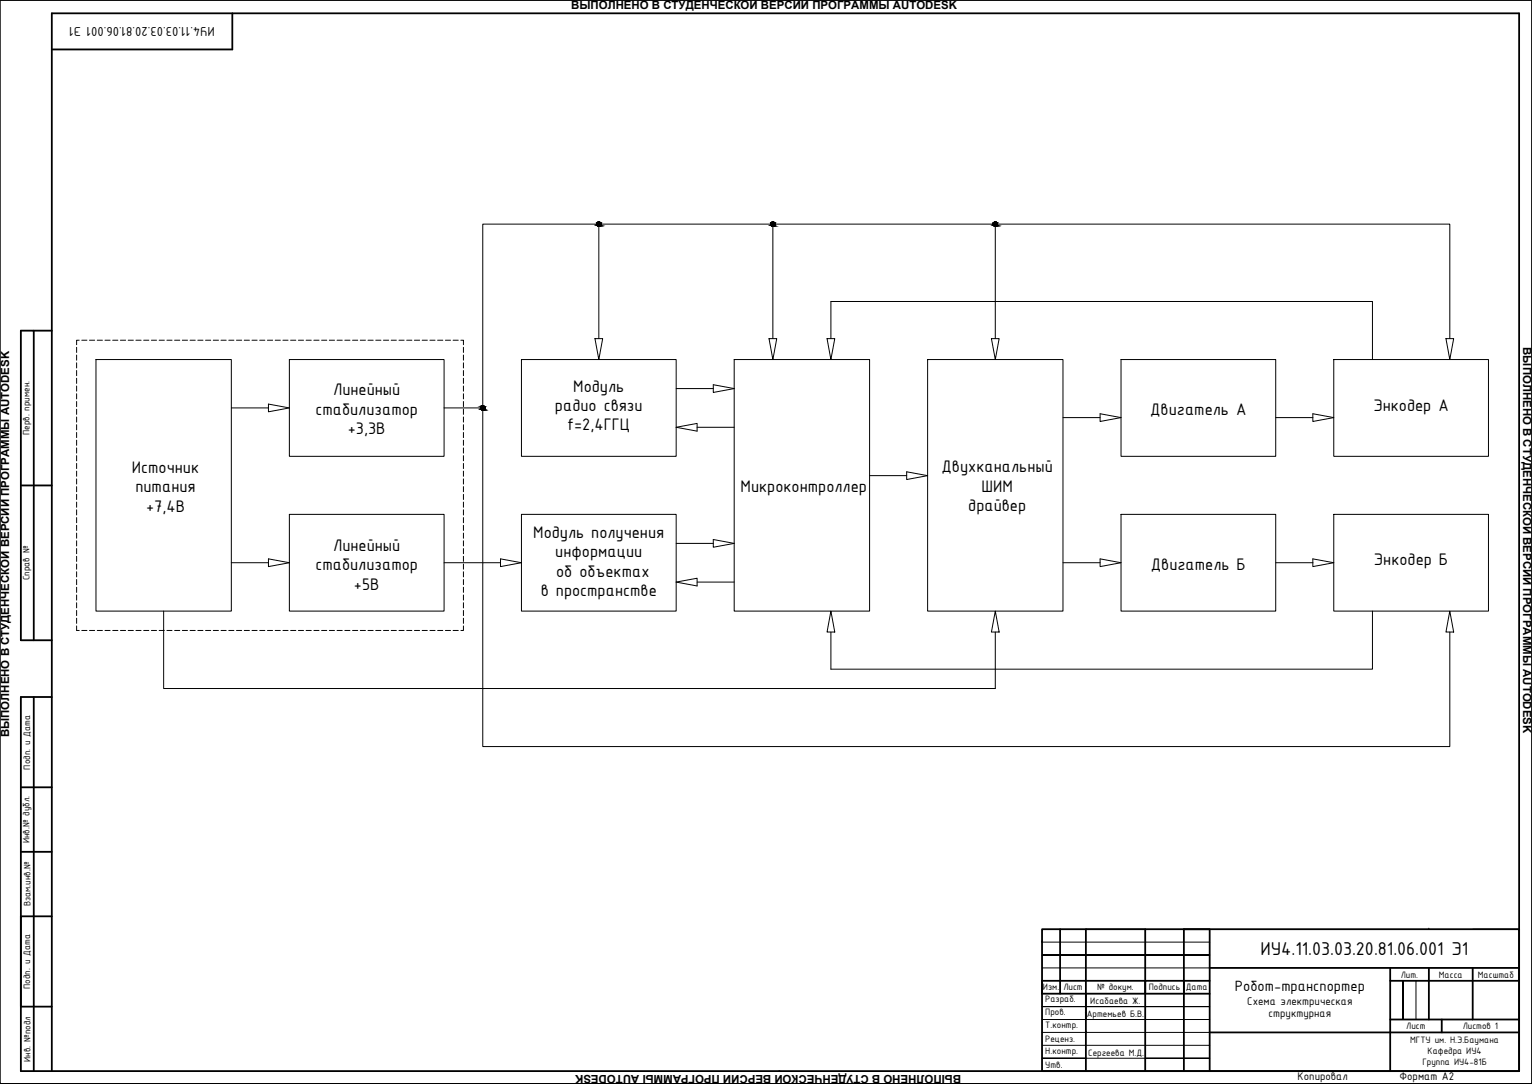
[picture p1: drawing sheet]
<svg xmlns="http://www.w3.org/2000/svg" width="594mm" height="420mm" viewBox="0 0 594 420" stroke-linecap="round" stroke-linejoin="round" font-family="sans-serif">
<!-- layer: border -->
<g fill="none" stroke="#000" stroke-width=".39">
<path d="M594.1 .2h-594v420M594.1 .2v420M594.1 .2v420h-594M404.1 365.2h65M404.1 375.2h65M469.1 370.2h-65h65M404.1 395.2h65M469.1 390.2h-65h65M544.1 380.2v15M549.1 380.2v15M404.1 405.2h65M404.1 400.2h65"/>
<path d="M421.1 410.2h-17h65h-25M.1 420.2h594h-594M.1 420.2h594zM.1 420.2h.1M594.1 420.2h.1"/>
</g>
<!-- layer: Sheet -->
<g fill="none" stroke="#000" stroke-width=".39">
<path d="M232.2 86.9v44.4M299.7 86.9v44.4M386 86.9v44.4M29.7 134.6v2M29.7 137.6v2M30.7 131.9h-1v1.7M31.7 131.9h2M34.7 131.9h2M37.2 139.4h52.5v97.5h-52.5zM37.7 131.9h2M40.7 131.9h2M43.7 131.9h2"/>
<path d="M46.7 131.9h2M49.7 131.9h2M52.7 131.9h2M55.7 131.9h2M58.7 131.9h2M61.7 131.9h2M64.7 131.9h2M67.7 131.9h2M70.7 131.9h2M73.7 131.9h2M76.7 131.9h2M79.7 131.9h2"/>
<path d="M82.7 131.9h2M85.7 131.9h2M88.7 131.9h2M91.7 131.9h2M94.7 131.9h2M97.7 131.9h2M100.7 131.9h2M103.7 131.9h2M106.7 131.9h2M109.7 131.9h2M112.2 139.4h60v37.5h-60zM112.7 131.9h2"/>
<path d="M115.7 131.9h2M118.7 131.9h2M121.7 131.9h2M124.7 131.9h2M127.7 131.9h2M130.7 131.9h2M133.7 131.9h2M136.7 131.9h2M139.7 131.9h2M142.7 131.9h2M145.7 131.9h2M148.7 131.9h2"/>
<path d="M151.7 131.9h2M154.7 131.9h2M157.7 131.9h2M160.7 131.9h2M163.7 131.9h2M166.7 131.9h2M169.7 131.9h2M172.7 131.9h2M175.7 131.9h2M178.7 131.9h1v1.7M179.7 134.6v2M179.7 137.6v2"/>
<path d="M202.2 139.4h60v37.5h-60zM230.7 131.3h3l-1.5 8.1zM284.7 139.4h52.5v97.5h-52.5zM298.2 131.3h3l-1.5 8.1zM320.7 131.3h3l-1.5 8.1zM322.2 131.3v-14.4h210v22.5M359.7 139.4h52.5v97.5h-52.5zM384.5 131.3h2.9l-1.4 8.1zM434.7 139.4h60v37.5h-60zM517.2 139.4h60v37.5h-60zM560.7 131.3h3l-1.5 8.1zM562.2 131.3v-44.4h-375v71.2"/>
<path d="M29.7 140.6v2M29.7 143.6v2M29.7 146.6v2M29.7 149.6v2M29.7 152.6v2M29.7 155.6v2M29.7 158.6v2M89.7 158.1h14.4M104.1 156.6l8.1 1.5-8.1 1.5zM172.2 158.1h15M179.7 140.6v2M179.7 143.6v2"/>
<path d="M179.7 146.6v2M179.7 149.6v2M179.7 152.6v2M179.7 155.6v2M179.7 158.6v2M187.2 158.1v131.3h375v-44.4M262.2 150.6h14.4M276.6 149.1l8.1 1.5-8.1 1.5zM29.7 161.6v2M29.7 164.6v2M29.7 167.6v2M29.7 170.6v2"/>
<path d="M29.7 173.6v2M29.7 176.6v2M29.7 179.6v2M179.7 161.6v2M179.7 164.6v2M179.7 167.6v2M179.7 170.6v2M179.7 173.6v2M179.7 176.6v2M179.7 179.6v2M262.2 165.6l8.1-1.5v3zM270.3 165.6h14.4"/>
<path d="M412.2 161.9h14.4M426.6 160.4l8.1 1.5-8.1 1.5zM494.7 161.9h14.4M509.1 160.4l8.1 1.5-8.1 1.5zM29.7 182.6v2M29.7 185.6v2M29.7 188.6v2M29.7 191.6v2M29.7 194.6v2M29.7 197.6v2M112.2 199.4h60v37.5h-60zM179.7 182.6v2"/>
<path d="M179.7 185.6v2M179.7 188.6v2M179.7 191.6v2M179.7 194.6v2M179.7 197.6v2M202.2 199.4h60v37.5h-60zM337.2 184.4h14.4M351.6 182.9l8.1 1.5-8.1 1.5zM434.7 199.4h60v37.5h-60zM517.2 199.4h60v37.5h-60zM29.7 200.6v2M29.7 203.6v2"/>
<path d="M29.7 206.6v2M29.7 209.6v2M29.7 212.6v2M29.7 215.6v2M29.7 218.6v2M89.7 218.1h14.4M104.1 216.6l8.1 1.5-8.1 1.5zM172.2 218.1h21.9M179.7 200.6v2M179.7 203.6v2M179.7 206.6v2M179.7 209.6v2"/>
<path d="M179.7 212.6v2M179.7 215.6v2M179.7 218.6v2M194.1 216.6l8.1 1.5-8.1 1.5zM262.2 210.6h14.4M276.6 209.1l8.1 1.5-8.1 1.5zM412.2 218.1h14.4M426.6 216.6l8.1 1.5-8.1 1.5zM494.7 218.1h14.4M509.1 216.6l8.1 1.5-8.1 1.5zM29.7 221.6v2M29.7 224.6v2"/>
<path d="M29.7 227.6v2M29.7 230.6v2M29.7 233.6v2M29.7 236.6v2M29.7 239.6v2M63.5 236.9v30h322.5v-21.9M179.7 221.6v2M179.7 224.6v2M179.7 227.6v2M179.7 230.6v2M179.7 233.6v2M179.7 236.6v2"/>
<path d="M179.7 239.6v2M262.2 225.6l8.1-1.5v3zM270.3 225.6h14.4M322.2 236.9l1.5 8.1h-3zM386 236.9l1.4 8.1h-2.9zM532.2 236.9v22.5h-210v-14.4M562.2 236.9l1.5 8.1h-3zM29.7 242.6v1.8h1M31.7 244.4h2M34.7 244.4h2M37.7 244.4h2M40.7 244.4h2"/>
<path d="M43.7 244.4h2M46.7 244.4h2M49.7 244.4h2M52.7 244.4h2M55.7 244.4h2M58.7 244.4h2M61.7 244.4h2M64.7 244.4h2M67.7 244.4h2M70.7 244.4h2M73.7 244.4h2M76.7 244.4h2"/>
<path d="M79.7 244.4h2M82.7 244.4h2M85.7 244.4h2M88.7 244.4h2M91.7 244.4h2M94.7 244.4h2M97.7 244.4h2M100.7 244.4h2M103.7 244.4h2M106.7 244.4h2M109.7 244.4h2M112.7 244.4h2"/>
<path d="M115.7 244.4h2M118.7 244.4h2M121.7 244.4h2M124.7 244.4h2M127.7 244.4h2M130.7 244.4h2M133.7 244.4h2M136.7 244.4h2M139.7 244.4h2M142.7 244.4h2M145.7 244.4h2M148.7 244.4h2"/>
<path d="M151.7 244.4h2M154.7 244.4h2M157.7 244.4h2M160.7 244.4h2M163.7 244.4h2M166.7 244.4h2M169.7 244.4h2M172.7 244.4h2M175.7 244.4h2M179.7 242.6v1.8h-1"/>
<circle cx="232.2" cy="86.9" r=".43"/>
<circle cx="232.2" cy="86.9" r=".82"/>
<circle cx="299.7" cy="86.9" r=".43"/>
<circle cx="299.7" cy="86.9" r=".82"/>
<circle cx="386" cy="86.9" r=".43"/>
<circle cx="386" cy="86.9" r=".82"/>
<circle cx="187.2" cy="158.1" r=".43"/>
<circle cx="187.2" cy="158.1" r=".82"/>
</g>
<g fill="#000" stroke="#000" stroke-width=".39">
<path d="M232.2 87.6h.3zM299.7 87.6h.3zM386 87.6h.2zM187.2 158.9h.3z"/>
<path d="M231.4 86.9l.8 .1zM231.4 86.9l.8 .1z"/>
<path d="M231.4 87l.8 .1zM231.4 87l.8 .1z"/>
<path d="M231.4 87.1l.8 .2zM231.4 87.1l.8 .2z"/>
<path d="M231.5 87.3l.7 .1zM231.5 87.3l.7 .1z"/>
<path d="M231.6 87.4l.6 .1zM231.6 87.4l.6 .1z"/>
<path d="M231.7 87.5l.5 .1zM231.7 87.5l.5 .1z"/>
<path d="M231.8 87.6h.4zM231.8 87.6h.4z"/>
<path d="M231.9 87.6l.3 .1zM231.9 87.6l.3 .1z"/>
<path d="M231.4 86.9l.8 .1zM231.4 86.9l.8 .1z"/>
<path d="M231.4 87l.8 .1zM231.4 87l.8 .1z"/>
<path d="M231.4 87.1l.8 .2zM231.4 87.1l.8 .2z"/>
<path d="M231.5 87.3l.7 .1zM231.5 87.3l.7 .1z"/>
<path d="M231.6 87.4l.6 .1zM231.6 87.4l.6 .1z"/>
<path d="M231.7 87.5l.5 .1zM231.7 87.5l.5 .1z"/>
<path d="M231.8 87.6h.4zM231.8 87.6h.4z"/>
<path d="M231.9 87.6l.3 .1zM231.9 87.6l.3 .1z"/>
<path d="M232.1 86.1h.3zM232 86.1h.4z"/>
<path d="M232.1 86.1h.3zM232 86.1h.4z"/>
<path d="M232 86.1h.6zM231.8 86.1h.8z"/>
<path d="M232 86.1h.6zM231.8 86.1h.8z"/>
<path d="M231.8 86.1l.9 .1zM231.7 86.2h1z"/>
<path d="M231.8 86.1l.9 .1zM231.7 86.2h1z"/>
<path d="M232.2 87.6h.4zM232.2 87.6h.3z"/>
<path d="M232.2 87.6h.4zM232.2 87.6h.3z"/>
<path d="M231.7 86.2l1.1 .1zM231.6 86.3h1.2z"/>
<path d="M231.7 86.2l1.1 .1zM231.6 86.3h1.2z"/>
<path d="M232.2 87.5h.5zM232.2 87.5l.4 .1z"/>
<path d="M232.2 87.5h.5zM232.2 87.5l.4 .1z"/>
<path d="M231.6 86.3l1.3 .1zM231.6 86.3l1.3 .1z"/>
<path d="M231.6 86.3l1.3 .1zM231.6 86.3l1.3 .1z"/>
<path d="M232.2 87.4h.6zM232.2 87.4l.5 .1z"/>
<path d="M232.2 87.4h.6zM232.2 87.4l.5 .1z"/>
<path d="M231.5 86.4l1.5 .2zM231.5 86.4l1.5 .2z"/>
<path d="M231.5 86.4l1.5 .2zM231.5 86.4l1.5 .2z"/>
<path d="M232.2 87.3h.7zM232.2 87.3l.6 .1z"/>
<path d="M232.2 87.3h.7zM232.2 87.3l.6 .1z"/>
<path d="M231.5 86.6l1.5 .1zM231.5 86.6l1.5 .1z"/>
<path d="M232.2 87.1h.8zM232.2 87.1l.7 .2z"/>
<path d="M231.5 86.6l1.5 .1zM231.5 86.6l1.5 .1z"/>
<path d="M232.2 87.1h.8zM232.2 87.1l.7 .2z"/>
<path d="M231.4 86.7l1.6 .2zM231.4 86.7l1.6 .2z"/>
<path d="M232.2 87h.8zM232.2 87l.8 .1z"/>
<path d="M231.4 86.7l1.6 .2zM231.4 86.7l1.6 .2z"/>
<path d="M232.2 87h.8zM232.2 87l.8 .1z"/>
<path d="M232.2 86.9l.8 .1zM232.2 86.9l.8 .1z"/>
<path d="M232.2 86.9l.8 .1zM232.2 86.9l.8 .1z"/>
<path d="M298.9 86.9l.8 .1zM298.9 86.9l.8 .1z"/>
<path d="M298.9 87l.8 .1zM298.9 87l.8 .1z"/>
<path d="M298.9 87.1l.8 .2zM298.9 87.1l.8 .2z"/>
<path d="M299 87.3l.7 .1zM299 87.3l.7 .1z"/>
<path d="M299.1 87.4l.6 .1zM299.1 87.4l.6 .1z"/>
<path d="M299.2 87.5l.5 .1zM299.2 87.5l.5 .1z"/>
<path d="M299.3 87.6h.4zM299.3 87.6h.4z"/>
<path d="M299.4 87.6l.3 .1zM299.4 87.6l.3 .1z"/>
<path d="M298.9 86.9l.8 .1zM298.9 86.9l.8 .1z"/>
<path d="M298.9 87l.8 .1zM298.9 87l.8 .1z"/>
<path d="M298.9 87.1l.8 .2zM298.9 87.1l.8 .2z"/>
<path d="M299 87.3l.7 .1zM299 87.3l.7 .1z"/>
<path d="M299.1 87.4l.6 .1zM299.1 87.4l.6 .1z"/>
<path d="M299.2 87.5l.5 .1zM299.2 87.5l.5 .1z"/>
<path d="M299.3 87.6h.4zM299.3 87.6h.4z"/>
<path d="M299.4 87.6l.3 .1zM299.4 87.6l.3 .1z"/>
<path d="M299.6 86.1h.3zM299.5 86.1h.4z"/>
<path d="M299.6 86.1h.3zM299.5 86.1h.4z"/>
<path d="M299.5 86.1h.6zM299.3 86.1h.8z"/>
<path d="M299.5 86.1h.6zM299.3 86.1h.8z"/>
<path d="M299.3 86.1l.9 .1zM299.2 86.2h1z"/>
<path d="M299.3 86.1l.9 .1zM299.2 86.2h1z"/>
<path d="M299.7 87.6h.4zM299.7 87.6h.3z"/>
<path d="M299.7 87.6h.4zM299.7 87.6h.3z"/>
<path d="M299.2 86.2l1.1 .1zM299.1 86.3h1.2z"/>
<path d="M299.2 86.2l1.1 .1zM299.1 86.3h1.2z"/>
<path d="M299.7 87.5h.5zM299.7 87.5l.4 .1z"/>
<path d="M299.7 87.5h.5zM299.7 87.5l.4 .1z"/>
<path d="M299.1 86.3l1.3 .1zM299.1 86.3l1.3 .1z"/>
<path d="M299.1 86.3l1.3 .1zM299.1 86.3l1.3 .1z"/>
<path d="M299.7 87.4h.6zM299.7 87.4l.5 .1z"/>
<path d="M299.7 87.4h.6zM299.7 87.4l.5 .1z"/>
<path d="M299 86.4l1.5 .2zM299 86.4l1.5 .2z"/>
<path d="M299 86.4l1.5 .2zM299 86.4l1.5 .2z"/>
<path d="M299.7 87.3h.7zM299.7 87.3l.6 .1z"/>
<path d="M299.7 87.3h.7zM299.7 87.3l.6 .1z"/>
<path d="M298.9 86.6l1.6 .1zM298.9 86.6l1.6 .1z"/>
<path d="M298.9 86.6l1.6 .1zM298.9 86.6l1.6 .1z"/>
<path d="M299.7 87.1h.8zM299.7 87.1l.7 .2z"/>
<path d="M299.7 87.1h.8zM299.7 87.1l.7 .2z"/>
<path d="M298.9 86.7l1.6 .2zM298.9 86.7l1.6 .2z"/>
<path d="M298.9 86.7l1.6 .2zM298.9 86.7l1.6 .2z"/>
<path d="M299.7 87h.8zM299.7 87l.8 .1z"/>
<path d="M299.7 87h.8zM299.7 87l.8 .1z"/>
<path d="M299.7 86.9l.8 .1zM299.7 86.9l.8 .1z"/>
<path d="M299.7 86.9l.8 .1zM299.7 86.9l.8 .1z"/>
<path d="M385.1 86.9l.9 .1zM385.1 86.9l.9 .1z"/>
<path d="M385.2 87l.8 .1zM385.2 87l.8 .1z"/>
<path d="M385.2 87.1l.8 .2zM385.2 87.1l.8 .2z"/>
<path d="M385.2 87.3l.8 .1zM385.2 87.3l.8 .1z"/>
<path d="M385.3 87.4l.7 .1zM385.3 87.4l.7 .1z"/>
<path d="M385.4 87.5l.6 .1zM385.4 87.5l.6 .1z"/>
<path d="M385.5 87.6h.5zM385.5 87.6h.5z"/>
<path d="M385.7 87.6l.3 .1zM385.7 87.6l.3 .1z"/>
<path d="M385.1 86.9l.9 .1zM385.1 86.9l.9 .1z"/>
<path d="M385.2 87l.8 .1zM385.2 87l.8 .1z"/>
<path d="M385.2 87.1l.8 .2zM385.2 87.1l.8 .2z"/>
<path d="M385.2 87.3l.8 .1zM385.2 87.3l.8 .1z"/>
<path d="M385.3 87.4l.7 .1zM385.3 87.4l.7 .1z"/>
<path d="M385.4 87.5l.6 .1zM385.4 87.5l.6 .1z"/>
<path d="M385.5 87.6h.5zM385.5 87.6h.5z"/>
<path d="M385.7 87.6l.3 .1zM385.7 87.6l.3 .1z"/>
<path d="M385.9 86.1h.3zM385.7 86.1h.5z"/>
<path d="M385.9 86.1h.3zM385.7 86.1h.5z"/>
<path d="M385.7 86.1h.6zM385.6 86.1h.7z"/>
<path d="M385.7 86.1h.6zM385.6 86.1h.7z"/>
<path d="M385.6 86.1l.8 .1zM385.5 86.2h.9z"/>
<path d="M385.6 86.1l.8 .1zM385.5 86.2h.9z"/>
<path d="M386 87.6h.4zM386 87.6h.2z"/>
<path d="M386 87.6h.4zM386 87.6h.2z"/>
<path d="M385.5 86.2l1.1 .1zM385.5 86.2l1.1 .1z"/>
<path d="M385.5 86.2l1.1 .1zM385.5 86.2l1.1 .1z"/>
<path d="M386 87.5h.5zM386 87.5l.4 .1z"/>
<path d="M386 87.5h.5zM386 87.5l.4 .1z"/>
<path d="M385.4 86.3l1.3 .1zM385.4 86.3l1.3 .1z"/>
<path d="M385.4 86.3l1.3 .1zM385.4 86.3l1.3 .1z"/>
<path d="M386 87.4h.6zM386 87.4l.5 .1z"/>
<path d="M386 87.4h.6zM386 87.4l.5 .1z"/>
<path d="M385.3 86.4l1.4 .2zM385.3 86.4l1.4 .2z"/>
<path d="M385.3 86.4l1.4 .2zM385.3 86.4l1.4 .2z"/>
<path d="M386 87.3h.7zM386 87.3l.6 .1z"/>
<path d="M386 87.3h.7zM386 87.3l.6 .1z"/>
<path d="M385.2 86.6l1.6 .1zM385.2 86.6l1.6 .1z"/>
<path d="M385.2 86.6l1.6 .1zM385.2 86.6l1.6 .1z"/>
<path d="M386 87.1h.7zM386 87.1l.7 .2z"/>
<path d="M386 87.1h.7zM386 87.1l.7 .2z"/>
<path d="M385.2 86.7l1.6 .2zM385.2 86.7l1.6 .2z"/>
<path d="M386 87h.8zM386 87l.7 .1z"/>
<path d="M385.2 86.7l1.6 .2zM385.2 86.7l1.6 .2z"/>
<path d="M386 87h.8zM386 87l.7 .1z"/>
<path d="M386 86.9l.8 .1zM386 86.9l.8 .1z"/>
<path d="M386 86.9l.8 .1zM386 86.9l.8 .1z"/>
<path d="M186.4 158.1l.8 .2zM186.4 158.1l.8 .2z"/>
<path d="M186.4 158.3l.8 .1zM186.4 158.3l.8 .1z"/>
<path d="M186.4 158.4l.8 .1zM186.4 158.4l.8 .1z"/>
<path d="M186.5 158.5l.7 .1zM186.5 158.5l.7 .1z"/>
<path d="M186.6 158.6l.6 .1zM186.6 158.6l.6 .1z"/>
<path d="M186.7 158.7l.5 .1zM186.7 158.7l.5 .1z"/>
<path d="M186.8 158.8l.4 .1zM186.8 158.8l.4 .1z"/>
<path d="M186.9 158.9h.3zM186.9 158.9h.3z"/>
<path d="M186.4 158.1l.8 .2zM186.4 158.1l.8 .2z"/>
<path d="M186.4 158.3l.8 .1zM186.4 158.3l.8 .1z"/>
<path d="M186.4 158.4l.8 .1zM186.4 158.4l.8 .1z"/>
<path d="M186.5 158.5l.7 .1zM186.5 158.5l.7 .1z"/>
<path d="M186.6 158.6l.6 .1zM186.6 158.6l.6 .1z"/>
<path d="M186.7 158.7l.5 .1zM186.7 158.7l.5 .1z"/>
<path d="M186.8 158.8l.4 .1zM186.8 158.8l.4 .1z"/>
<path d="M186.9 158.9h.3zM186.9 158.9h.3z"/>
<path d="M187.1 157.3h.3zM187 157.3h.4z"/>
<path d="M187.1 157.3h.3zM187 157.3h.4z"/>
<path d="M187 157.3l.6 .1zM186.8 157.4h.8z"/>
<path d="M187 157.3l.6 .1zM186.8 157.4h.8z"/>
<path d="M186.8 157.4l.9 .1zM186.7 157.5h1z"/>
<path d="M186.8 157.4l.9 .1zM186.7 157.5h1z"/>
<path d="M187.2 158.8h.4zM187.2 158.8l.3 .1z"/>
<path d="M187.2 158.8h.4zM187.2 158.8l.3 .1z"/>
<path d="M186.7 157.5l1.1 .1zM186.6 157.6h1.2z"/>
<path d="M186.7 157.5l1.1 .1zM186.6 157.6h1.2z"/>
<path d="M187.2 158.7h.5zM187.2 158.7l.4 .1z"/>
<path d="M187.2 158.7h.5zM187.2 158.7l.4 .1z"/>
<path d="M186.6 157.6l1.3 .1zM186.6 157.6l1.3 .1z"/>
<path d="M186.6 157.6l1.3 .1zM186.6 157.6l1.3 .1z"/>
<path d="M187.2 158.6h.6zM187.2 158.6l.5 .1z"/>
<path d="M187.2 158.6h.6zM187.2 158.6l.5 .1z"/>
<path d="M186.5 157.7l1.5 .1zM186.5 157.7l1.5 .1z"/>
<path d="M186.5 157.7l1.5 .1zM186.5 157.7l1.5 .1z"/>
<path d="M187.2 158.5h.7zM187.2 158.5l.6 .1z"/>
<path d="M187.2 158.5h.7zM187.2 158.5l.6 .1z"/>
<path d="M186.5 157.8l1.5 .2zM186.5 157.8l1.5 .2z"/>
<path d="M187.2 158.4h.8zM187.2 158.4l.7 .1z"/>
<path d="M186.5 157.8l1.5 .2zM186.5 157.8l1.5 .2z"/>
<path d="M187.2 158.4h.8zM187.2 158.4l.7 .1z"/>
<path d="M186.4 158l1.6 .1zM186.4 158l1.6 .1z"/>
<path d="M187.2 158.3h.8zM187.2 158.3l.8 .1z"/>
<path d="M186.4 158l1.6 .1zM186.4 158l1.6 .1z"/>
<path d="M187.2 158.3h.8zM187.2 158.3l.8 .1z"/>
<path d="M187.2 158.1l.8 .2zM187.2 158.1l.8 .2z"/>
<path d="M187.2 158.1l.8 .2zM187.2 158.1l.8 .2z"/>
</g>
<!-- layer: border -->
<g fill="none" stroke="#000" stroke-width=".7">
<path d="M90.1 5.2v14h-70M13.1 128.2h7M8.1 188.2h12M13.1 248.2v-120h-5v120h12M13.1 270.2v145M20.1 270.2h-12v145h294.3M8.1 305.2h12M8.1 330.2h12M20.1 355.2h-12v35h12M404.1 360.2h185v55h-185zM411.1 360.2v25M421.1 360.2v55"/>
<path d="M444.1 360.2v55M469.1 375.2h120M539.1 375.2v40M554.1 375.2v20M571.1 375.2v20M421.1 385.2v10M444.1 385.2v-5h15v5M444.1 380.2h-40v5h65M459.1 380.2h10M539.1 380.2h50M539.1 395.2h50M559.1 395.2v5"/>
<path d="M20.1 415.2v-410h569v410h-287M459.1 415.2v-55h10v55M469.1 400.2h120"/>
</g>
<g fill="#000">
<circle cx="404.1" cy="365.2" r=".35"/>
<circle cx="554.1" cy="360.2" r=".2"/>
<circle cx="421.1" cy="392.7" r=".35"/>
<circle cx="459.1" cy="387.7" r=".35"/>
<circle cx="421.1" cy="400.2" r=".35"/>
<circle cx="589.1" cy="415.2" r=".2"/>
</g>
<path d="M421.1 360.2h23M571.1 360.2h18M589.1 380.2v-5v5" fill="none" stroke="#000" stroke-width=".4"/>
<text font-size="7.8" x="488.8" y="370.2">ИУ4.11.03.03.20.81.06.001 Э1</text>
<g font-size="7">
<text x="129.2" y="153.2">Линейный</text>
<text x="222.3" y="151.8">Модуль</text>
<text x="122.3" y="160.7">стабилизатор</text>
<text x="215.2" y="159.3">радио связи</text>
<text x="446" y="160.8">Двигатель A</text>
<text x="532.6" y="159.1">Энкодер A</text>
<text x="219.9" y="166.8">f=2,4ГГЦ</text>
<text x="134.9" y="168.2">+3,3В</text>
<text x="51.2" y="183.3">Источник</text>
<text x="365.1" y="183.1">Двухканальный</text>
<text x="52.5" y="190.8">питания</text>
<text x="287.2" y="190.6">Микроконтроллер</text>
<text x="380.6" y="190.6">ШИМ</text>
<text x="56.7" y="198.3">+7,4В</text>
<text x="375.5" y="198.1">драйвер</text>
<text x="206.8" y="208.5">Модуль получения</text>
<text x="129.2" y="213.6">Линейный</text>
<text x="215.3" y="216">информации</text>
<text x="122.3" y="221.1">стабилизатор</text>
<text x="446.2" y="220.8">Двигатель Б</text>
<text x="532.8" y="219.1">Энкодер Б</text>
<text x="215.7" y="223.5">об объектах</text>
<text x="137.3" y="228.6">+5В</text>
<text x="209.7" y="231">в пространстве</text>
</g>
<text font-size="6.2" x="478.9" y="384">Робот-транспортер</text>
<text font-size="5.4" x="83.3" y="10.4" transform="rotate(180 83.3 10.4)">ИУ4.11.03.03.20.81.06.001 Э1</text>
<g font-size="4.7">
<text x="483.7" y="389.4">Схема электрическая</text>
<text x="491.9" y="394.4">структурная</text>
<text x="503.2" y="418.7">Копировал</text>
<text x="542.7" y="418.7">Формат A2</text>
</g>
<g font-size="4.4">
<text x="221.5" y="3.7">ВЫПОЛНЕНО В СТУДЕНЧЕСКОЙ ВЕРСИИ ПРОГРАММЫ AUTODESK</text>
<text x="590.6" y="134.5" transform="rotate(90 590.6 134.5)">ВЫПОЛНЕНО В СТУДЕНЧЕСКОЙ ВЕРСИИ ПРОГРАММЫ AUTODESK</text>
<text x="3.6" y="285.8" transform="rotate(-90 3.6 285.8)">ВЫПОЛНЕНО В СТУДЕНЧЕСКОЙ ВЕРСИИ ПРОГРАММЫ AUTODESK</text>
<text x="372.7" y="416.7" transform="rotate(180 372.7 416.7)">ВЫПОЛНЕНО В СТУДЕНЧЕСКОЙ ВЕРСИИ ПРОГРАММЫ AUTODESK</text>
</g>
<g font-size="3.9">
<text x="11.5" y="168.7" transform="rotate(-90 11.5 168.7)">Перв. примен.</text>
<text x="11.5" y="224.9" transform="rotate(-90 11.5 224.9)">Справ №</text>
<text x="11.7" y="298.3" transform="rotate(-90 11.7 298.3)">Подп. и Дата</text>
<text x="11.5" y="326.9" transform="rotate(-90 11.5 326.9)">Инв.№ дубл.</text>
<text x="11.8" y="351.4" transform="rotate(-90 11.8 351.4)">Взам.инв.№</text>
<text x="11.7" y="383.3" transform="rotate(-90 11.7 383.3)">Подп. и Дата</text>
<text x="404.4" y="383.9">Изм.</text>
<text x="412.3" y="383.9">Лист</text>
<text x="425.5" y="383.5">№ докум.</text>
<text x="445.5" y="383.9">Подпись</text>
<text x="459.8" y="383.7">Дата</text>
<text x="543.2" y="378.9">Лит.</text>
<text x="558" y="378.9">Масса</text>
<text x="573.1" y="378.9">Масштаб</text>
<text x="405.3" y="388.6">Разраб.</text>
<text x="422.8" y="389.3">Исабаева Ж.</text>
<text x="405.3" y="393.5">Пров.</text>
<text x="421.5" y="394.3">Артемьев Б.В.</text>
<text x="405.3" y="398.5">Т.контр.</text>
<text x="545.3" y="398.9">Лист</text>
<text x="567.2" y="398.9">Листов 1</text>
<text x="405.3" y="403.7">Реценз.</text>
<text x="546.8" y="404.4">МГТУ им. Н.Э.Баумана</text>
<text x="11.8" y="411.5" transform="rotate(-90 11.8 411.5)">Инв. №подл</text>
<text x="405.3" y="408.5">Н.контр.</text>
<text x="405.3" y="413.9">Утв.</text>
<text x="422" y="409.3">Сергеева М.Д.</text>
<text x="551.6" y="412.7">Группа ИУ4-81Б</text>
<text x="553.6" y="408.5">Кафедра ИУ4</text>
</g>
</svg>
